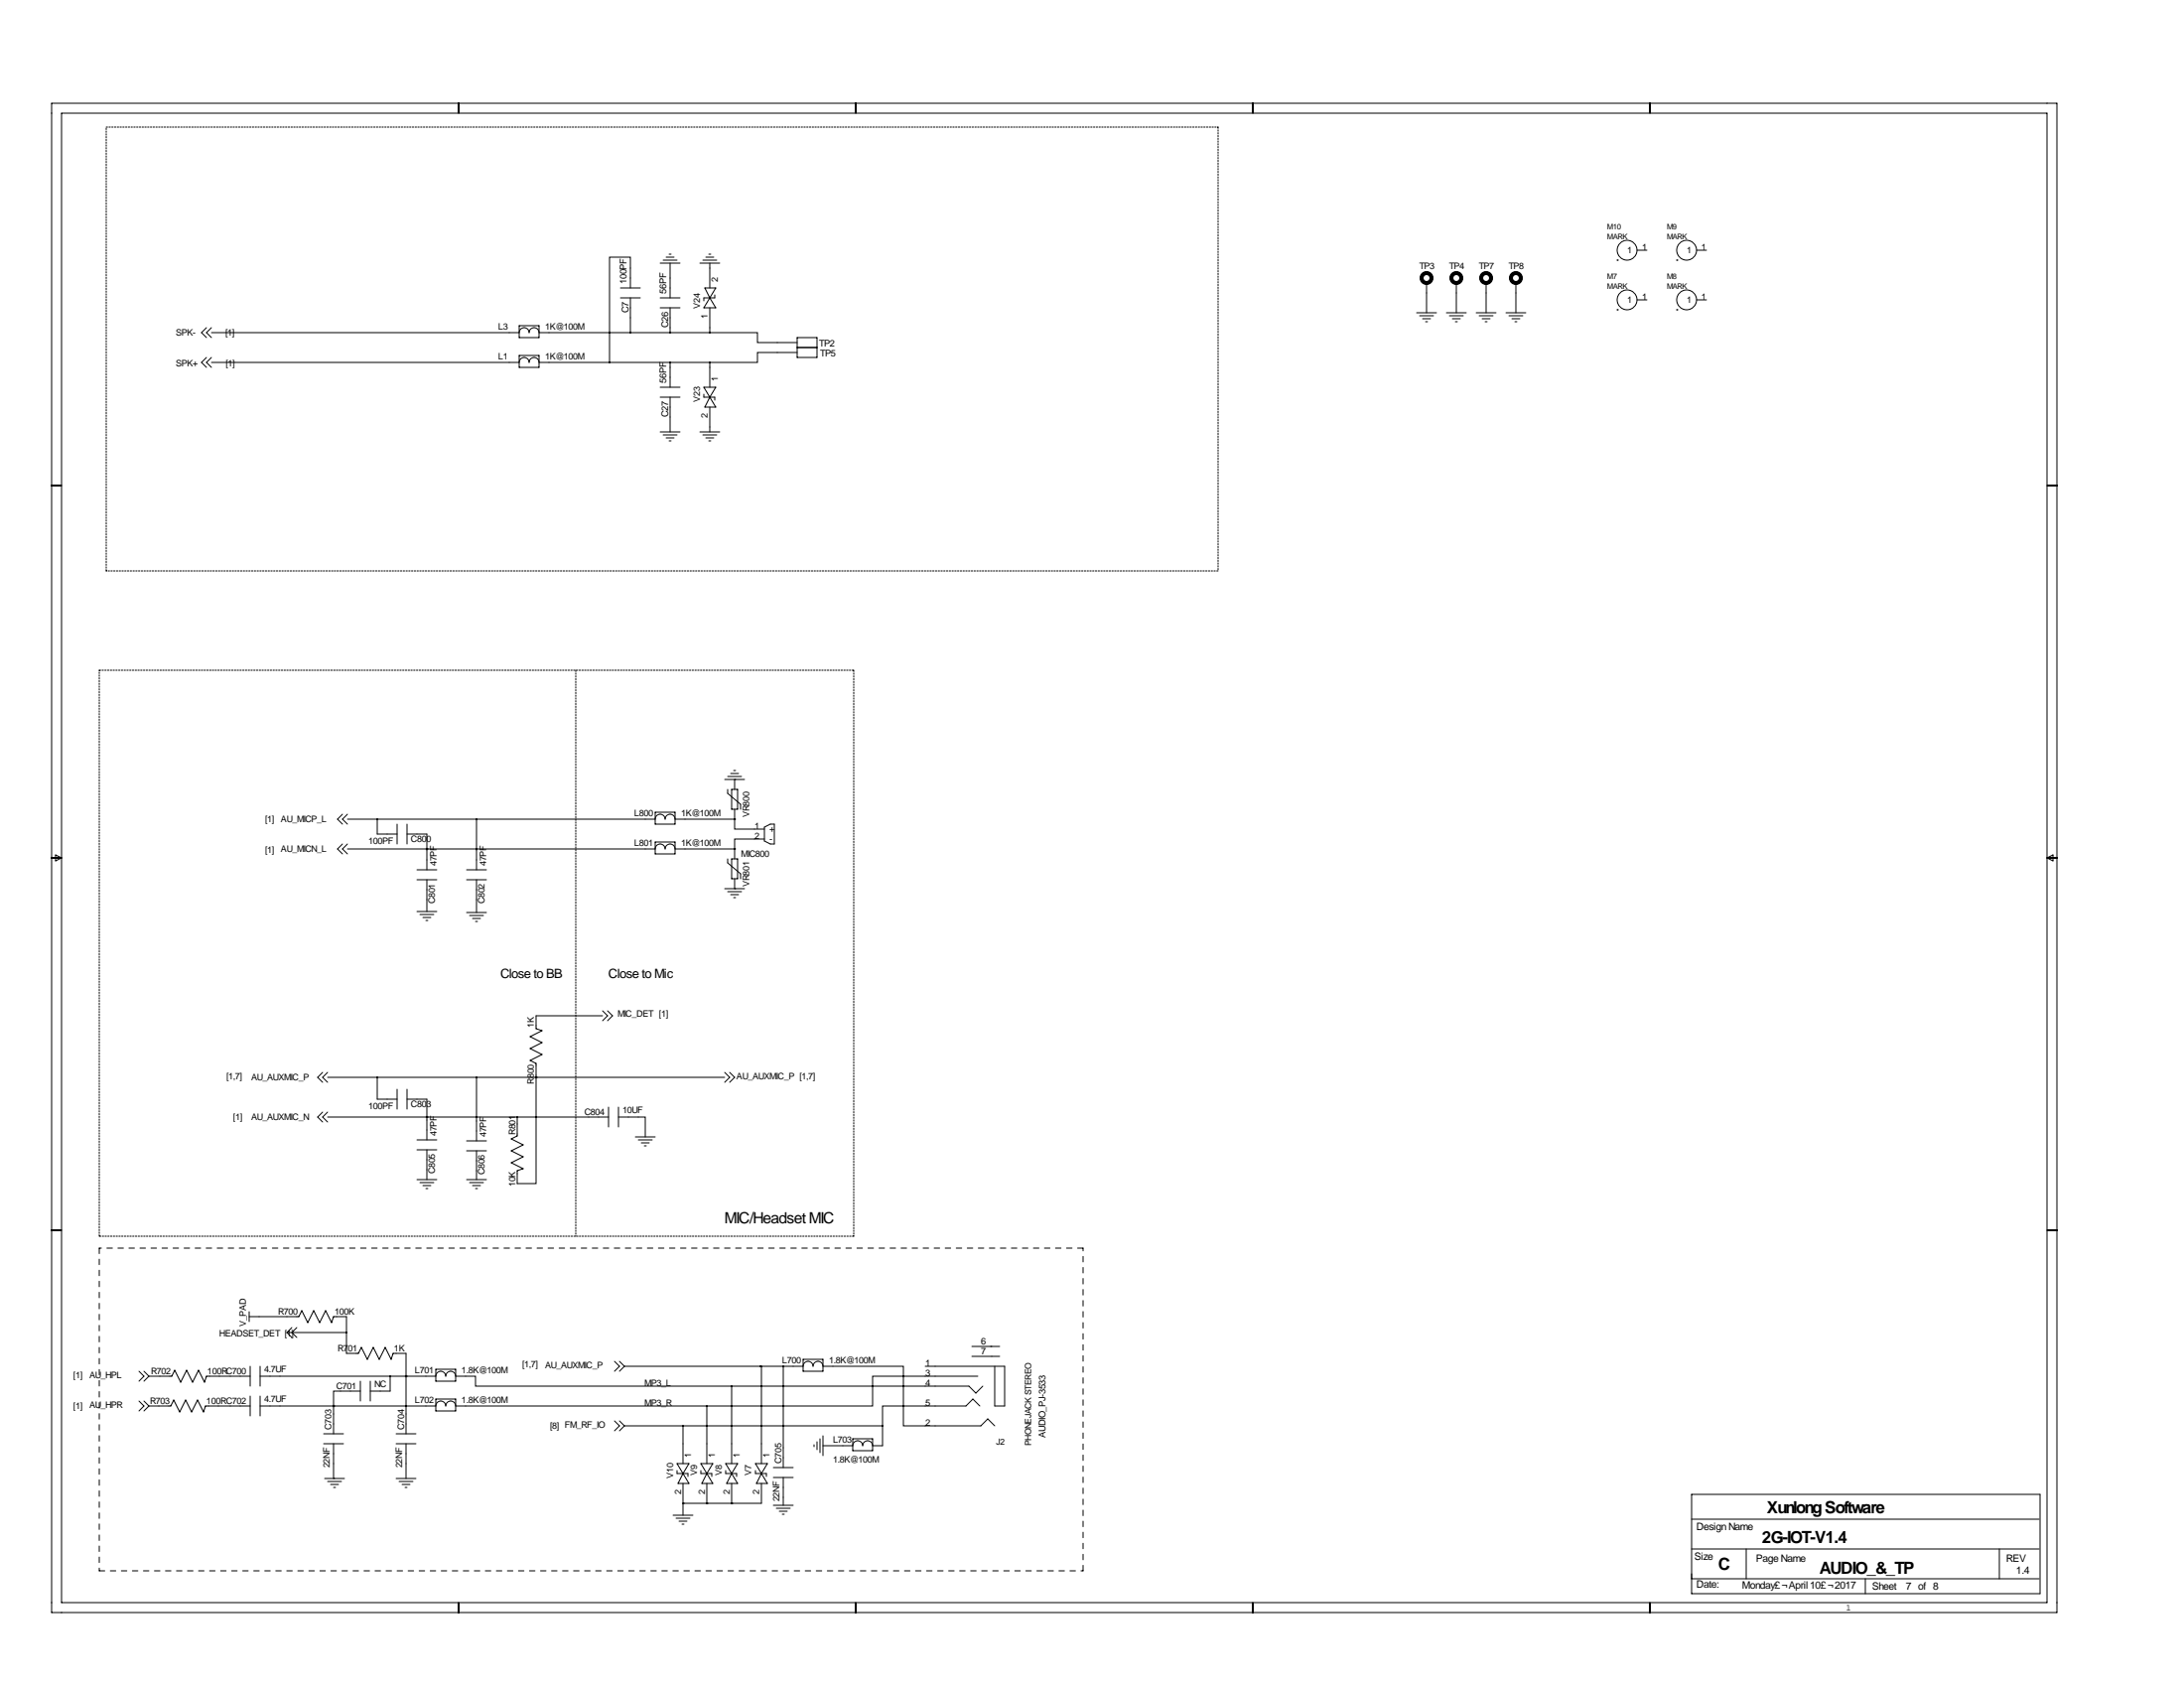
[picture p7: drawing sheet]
<svg xmlns="http://www.w3.org/2000/svg" width="559mm" height="432mm" viewBox="0 0 559 432" stroke-linecap="round" stroke-linejoin="round" font-family="sans-serif">
<path d="M27.2 32.5h284.5M311.7 32.5v113.5M27.2 146v-113.5M311.7 146h-284.5M25.4 171.4h193M147.3 171.4v144.8M218.4 171.4v144.8M25.4 316.2v-144.8M218.4 316.2h-193" fill="none" stroke="#000" stroke-width=".25" stroke-dasharray=".4 .4"/>
<path d="M25.4 319.3v82.5M277.1 319.3h-251.7M25.4 401.8h251.7M277.1 401.8v-82.5" fill="none" stroke="#000" stroke-width=".25" stroke-dasharray="1.4 1.4"/>
<g fill="none" stroke="#000" stroke-width=".25">
<path d="M13.2 26.4h513.1v386.1h-513.1zM15.7 29h508v381h-508zM117.3 26.4v2.6M218.9 26.4v2.6M320.5 26.4v2.6M422.1 26.4v2.6M158.7 76.2h5.1M158.7 73.7h5.1M161.3 76.2v8.9M161.3 73.7v-7.9h-5.3v26.9M168.9 78.7h5.1M168.9 76.2h5.1"/>
<path d="M168.9 67.3h5.1M169.7 66.5h3.5M170.4 65.8h2.1M171.2 65h.5M171.4 67.3v8.9M171.4 78.7v6.4M179.1 67.3h5M179.8 66.5h3.6M180.3 73.7l2.8 5h-3l3-5zM180.6 65.8h2M181.4 65h.5M181.6 67.3v6.4"/>
<path d="M181.6 78.7v6.4M182.9 75.4v.8h-2.8v.8M365 72.4v7.6M372.6 72.4v7.6M380.2 72.4v7.6M387.9 72.4v7.6M413.8 66.5h.1M413.8 79.2h.1M418.8 64h2.6M418.8 76.7h2.6M429 66.5h.1M429 79.2h.1"/>
<path d="M434.1 64h2.5M434.1 76.7h2.5M52.8 83.8l-1.2 1.3 1.2 1.3M52.8 91.4l-1.2 1.3 1.2 1.3M54.1 92.7h78.7a1.27 1.27 0 0 1 1.3-1.3 1.27 1.27 0 0 1 1.3 1.3 1.27 1.27 0 0 1 1.3-1.3 1.27 1.27 0 0 1 1.2 1.3h43.7M54.1 85.1h78.7a1.27 1.27 0 0 1 1.3-1.3 1.27 1.27 0 0 1 1.3 1.3 1.27 1.27 0 0 1 1.3-1.3 1.27 1.27 0 0 1 1.2 1.3h43.7M54.1 83.8l-1.3 1.3 1.3 1.3M54.1 91.4l-1.3 1.3 1.3 1.3M132.8 90.9h5.1v3.1h-5.1zM132.8 83.3h5.1v3.1h-5.1zM168.9 99.1h5.1M171.4 92.7v6.4"/>
<path d="M180.1 99.1h3l-2.8 5h2.8zM181.6 85.1h12.2v2.5h10.2M181.6 92.7v6.4M204 90.2h-10.2v2.5h-12.2M204 86.4h5v5h-5zM204 88.9h5M362.5 80h5M363.2 80.8h3.6M364 81.5h2M364.7 82.3h.6M370.1 80h5.1M370.8 80.8h3.6"/>
<path d="M371.6 81.5h2M372.4 82.3h.5M377.7 80h5.1M378.5 80.8h3.5M379.2 81.5h2.1M380 82.3h.5M385.3 80h5.1M386.1 80.8h3.5M386.8 81.5h2.1M387.6 82.3h.5M168.9 101.6h5.1M168.9 110.5h5.1"/>
<path d="M169.7 111.3h3.5M170.4 112h2.1M171.2 112.8h.5M171.4 101.6v8.9M179.1 110.5h5M179.8 111.3h3.6M180.1 100.8v.8h2.8v.8M180.6 112h2M181.4 112.8h.5M181.6 104.1v6.4M13.2 124.2h2.5M523.7 124.2h2.6"/>
<path d="M185.4 199.4h5.1M186.2 198.6h3.5M186.9 197.9h2.1M187.7 197.1h.5M188 199.4h.1M188 199.4v2.5M13.2 219.5h2.5M14.2 218.7l1.5 .8-1.5 .7zM87.6 208.3l-1.2 1.2 1.2 1.3M87.6 215.9l-1.2 1.3 1.2 1.2M88.9 217.2h78.7a1.27 1.27 0 0 1 1.3-1.3 1.27 1.27 0 0 1 1.3 1.3 1.27 1.27 0 0 1 1.3-1.3 1.27 1.27 0 0 1 1.2 1.3h15.3M88.9 209.5h78.7a1.27 1.27 0 0 1 1.3-1.2 1.27 1.27 0 0 1 1.3 1.2 1.27 1.27 0 0 1 1.2-1.2 1.27 1.27 0 0 1 1.3 1.2h15.3"/>
<path d="M88.9 208.3l-1.3 1.2 1.3 1.3M88.9 215.9l-1.3 1.3 1.3 1.2M96.5 209.5v3.9h5.1M101.6 210.8v5.1M104.1 213.4h5.1v9.1M104.1 210.8v5.1M109.2 217.2h.1M121.9 209.5v13M167.6 207.8h5.1v3h-5.1zM167.6 215.4h5.1v3h-5.1zM186.2 201.9v1l3.3 2.8v1.3M186.2 219.7v1l3.3 2.8v1.3"/>
<path d="M187.2 201.9h1.5v5.1h-1.5zM187.2 219.7h1.5v5.1h-1.5zM188 209.5v2.6h7.6M188 209.5h.1M188 217.2h.1M188 207v2.5M188 217.2v2.5M195.6 214.6h-7.6v2.6M195.6 211.6l1.5-.8h1v5.1h-1l-1.5-.8zM523.7 219.5h2.6M523.7 219.5l1.6-.8v1.5zM106.7 225h5.1"/>
<path d="M106.7 222.5h5.1M106.7 233.2h5.1M107.4 233.9h3.6M108.2 234.7h2M109 235.5h.5M109.2 225v8.2M119.4 225h5.1M119.4 222.5h5.1M119.4 233.4h5.1M120.1 234.2h3.6M120.9 234.9h2M121.7 235.7h.5"/>
<path d="M121.9 225v8.4M185.4 227.3h5.1M186.2 228.1h3.5M186.9 228.9h2.1M187.7 229.6h.5M188 227.3h.1M188 224.8v2.5M154.2 259.8h-17v3.3l1.5 .6-3.1 1.5 3.1 1.5-3.1 1.5 3.1 1.5-3.1 1.6 1.6 .7v3.6M154.2 258.6l1.2 1.2-1.2 1.3M155.4 258.6l1.3 1.2-1.3 1.3M82.5 274.3l-1.2 1.3 1.2 1.3M83.8 274.3l-1.3 1.3 1.3 1.3"/>
<path d="M83.8 275.6h101.6M96.5 275.6v5.6h5.1M101.6 278.6v5.1M104.1 278.6v5.1M121.9 275.6v16.2M137.2 275.6v27.2h-4.9v-3.3l1.6-.5-3.1-1.6 3.1-1.5-3.1-1.5 3.1-1.5-3.1-1.6 1.5-.7v-4.8M137.2 275.6h.1M185.4 274.3l1.3 1.3-1.3 1.3M186.7 274.3l1.3 1.3-1.3 1.3M82.5 284.5l-1.2 1.3 1.2 1.2M83.8 285.8h71.9M83.8 284.5l-1.3 1.3 1.3 1.2"/>
<path d="M104.1 281.2h5.1v10.4M106.7 294.1h5.1M106.7 291.6h5.1M109.2 285.8h.1M109.2 294.1v7.7M119.4 294.4h5.1M119.4 291.8h5.1M121.9 294.4v7.4M155.7 283.2v5.1M158.2 285.8h6.9v5M158.2 283.2v5.1M162.6 290.8h5"/>
<path d="M163.3 291.6h3.6M164.1 292.4h2M164.8 293.1h.6M13.2 314.7h2.5M106.7 301.8h5.1M107.4 302.5h3.6M108.2 303.3h2M109 304h.5M119.4 301.8h5.1M120.1 302.5h3.6M120.9 303.3h2M121.7 304h.5"/>
<path d="M523.7 314.7h2.6M63.8 336.8h12.7l.7-1.5 1.5 3 1.6-3 1.5 3 1.5-3 1.5 3 .5-1.5h3.3v9.4h3.1l.8-1.5 1.5 3 1.5-3 1.5 3 1.6-3 1.5 3 .5-1.5h3.3v20.6M63.8 335.5v2.6M74.7 339.6l-1.3 1.3M75.9 339.6l-1.2 1.3 1.2 1.2M35.6 350.8l1.2 1.2-1.2 1.3M35.6 358.4l1.2 1.3-1.2 1.2M36.8 350.8l1.3 1.2M36.8 358.4l1.3 1.3M38.1 352h5.8l.8-1.5 1.5 3.1 1.6-3.1 1.5 3.1 1.5-3.1 1.5 3.1 .5-1.6h11.2M38.1 359.7h5.6l.7-1.6 1.6 3.1 1.5-3.1 1.5 3.1 1.5-3.1 1.6 3.1 .5-1.5h11.4M38.1 352l-1.3 1.3"/>
<path d="M38.1 359.7l-1.3 1.2M64 349.5v5.1M64 357.1v5.1M66.5 359.7h45a1.27 1.27 0 0 1 1.3-1.3 1.27 1.27 0 0 1 1.2 1.3 1.27 1.27 0 0 1 1.3-1.3 1.27 1.27 0 0 1 1.3 1.3h64.2M66.5 352h45a1.27 1.27 0 0 1 1.3-1.2 1.27 1.27 0 0 1 1.2 1.2 1.27 1.27 0 0 1 1.3-1.2 1.27 1.27 0 0 1 1.3 1.2h5.1v2.6h65.5M66.5 349.5v5.1M66.5 357.1v5.1M73.4 340.9l1.3 1.2M73.4 340.9h15.2M85.3 359.7h.1M85.3 359.7v7.1M92.2 355.9h-6.9v3.8"/>
<path d="M92.2 353.3v5.1M94.7 353.3v5.1M99.8 352v3.9h-5.1M103.9 352h.1M111.5 357.9h5.1v3h-5.1zM111.5 350.3h5.1v3h-5.1zM157.2 348.2l1.3 1.3-1.3 1.3M158.5 348.2l1.3 1.3M159.8 349.5h45.7a1.27 1.27 0 0 1 1.3-1.3 1.27 1.27 0 0 1 1.2 1.3 1.27 1.27 0 0 1 1.3-1.3 1.27 1.27 0 0 1 1.3 1.3h20.5v15.2h19.9l1.7-1.7 1.8 1.7M159.8 349.5l-1.3 1.3M180.8 359.7v14.7M187.2 354.6v19.8"/>
<path d="M187.2 354.6h60.7l1.8 1.8 1.8-1.8M194.6 349.5h.2v24.9M200.4 349.5v25.9M205.5 347.7h5.1v3.1h-5.1zM236.7 349.5h20.3v10.2h-2.5v-10.2M248.7 347h7.1M248.7 344.4h7.1M250.2 352h-26.9v7.7h-42.5M250.7 359.7l-1.8-1.8-1.8 1.8h-21.3v5M82.8 366.8h5.1M82.8 369.3h5.1M83.1 378.2h5"/>
<path d="M83.8 379h3.6M84.6 379.7h2M85.3 369.3v8.9h.3M101.3 366.8h5.1M101.3 369.3h5.1M101.3 378.2h5.1M102.1 379h3.6M102.9 379.7h2M103.9 369.3v8.9M157.2 363.5l1.3 1.2-1.3 1.3M158.5 363.5l1.3 1.2M159.8 364.7h66"/>
<path d="M159.8 364.7l-1.3 1.3M173.2 374.4h3.1l-2.8 5.1h2.8zM173.2 376.2v.7h2.8v.8M174.8 364.7v9.7M174.8 379.5v8.1M179.3 374.4h3.1l-2.8 5.1h2.8zM179.3 376.2v.7h2.8v.8M180.8 379.5v5.1M185.7 374.4h3l-2.8 5.1h2.8zM185.7 376.2v.7h2.8v.8M187.2 379.5v5.1M193.3 374.4h3l-2.8 5.1h2.8z"/>
<path d="M193.3 376.2v.7h2.8v.8M194.8 379.5v5.1h-20M197.9 375.4h5M197.9 378h5M200.4 378v7.1M208.3 369.6v.5M209 368.8v2M209.8 368v3.6M210.6 367.3v5.1M218.2 368h5.1v3.1h-5.1zM225.8 364.7v5.1h-2.5a1.27 1.27 0 0 0-1.3-1.2 1.27 1.27 0 0 0-1.3 1.2 1.27 1.27 0 0 0-1.2-1.2 1.27 1.27 0 0 0-1.3 1.2h-7.6M85.3 380.5h.6"/>
<path d="M103.6 380.5h.5M172.2 387.6h5.1M173 388.4h3.5M173.7 389.1h2.1M174.5 389.9h.5M174.8 384.6h.1M180.8 384.6h.1M187.2 384.6h.1M197.9 385.1h5M198.6 385.8h3.6M199.4 386.6h2M200.2 387.3h.5"/>
<path d="M432.8 382.3h89.2v25.4h-89.2zM432.8 388.6h88.9M432.8 396.2h88.9M446.8 396.2v7.7M511.6 396.2v7.7M117.3 410v2.5M218.9 410v2.5M320.5 410v2.5M422.1 410v2.5M432.8 403.9h88.9M477.3 403.9v3.8"/>
<circle cx="416.3" cy="76.7" r="2.54"/>
<circle cx="416.3" cy="64" r="2.54"/>
<circle cx="431.5" cy="64" r="2.54"/>
<circle cx="431.5" cy="76.7" r="2.54"/>
</g>
<g fill="none" stroke="#000" stroke-width="1">
<circle cx="365" cy="71.1" r="1.27"/>
<circle cx="372.6" cy="71.1" r="1.27"/>
<circle cx="380.2" cy="71.1" r="1.27"/>
<circle cx="387.9" cy="71.1" r="1.27"/>
</g>
<path d="M187.9 209.6a.05 .05 0 0 0 .1 0 .05 .05 0 0 0-.1 0zM137.1 275.6a.05 .05 0 0 0 .1 0 .05 .05 0 0 0-.1 0zM187.9 217.2a.05 .05 0 0 0 .1 0 .05 .05 0 0 0-.1 0zM88.6 340.9a.05 .05 0 0 0 .1 0 .05 .05 0 0 0-.1 0zM137.1 275.6a.05 .05 0 0 0 .1 0 .05 .05 0 0 0-.1 0zM132.3 285.8a.05 .05 0 0 0 .1 0 .05 .05 0 0 0-.1 0zM85.3 359.7a.05 .05 0 0 0 .1 0 .05 .05 0 0 0-.1 0zM85.3 359.7a.05 .05 0 0 0 .1 0 .05 .05 0 0 0-.1 0zM194.5 349.5a.05 .05 0 0 0 .1 0 .05 .05 0 0 0-.1 0zM180.8 359.7a.05 .05 0 0 0 .1 0 .05 .05 0 0 0-.1 0zM174.7 364.7a.05 .05 0 0 0 .1 0 .05 .05 0 0 0-.1 0zM174.7 384.6a.05 .05 0 0 0 .1 0 .05 .05 0 0 0-.1 0zM180.8 384.6a.05 .05 0 0 0 .1 0 .05 .05 0 0 0-.1 0zM171.4 92.7a.05 .05 0 0 0 .1 0 .05 .05 0 0 0-.1 0zM171.4 85.1a.05 .05 0 0 0 .1 0 .05 .05 0 0 0-.1 0zM155.9 92.7a.05 .05 0 0 0 .1 0 .05 .05 0 0 0-.1 0z" fill="#000" stroke="#000" stroke-width=".51"/>
<g font-size="4.3">
<text x="452.1" y="387.1">Xunlong Software</text>
<text x="450.8" y="394.7">2G-IOT-V1.4</text>
<text x="439.7" y="401.6">C</text>
<text x="465.6" y="402.6">AUDIO_&amp;_TP</text>
</g>
<text font-size="4" x="185.4" y="312.9">MIC/Headset MIC</text>
<g font-size="3.3">
<text x="128" y="250.2">Close to BB</text>
<text x="155.7" y="250.2">Close to Mic</text>
</g>
<g font-size="2.6">
<text x="434.1" y="391.4">Design Name</text>
<text x="433.6" y="399">Size</text>
<text x="449.3" y="399.5">Page Name</text>
<text x="513.3" y="399.5">REV</text>
<text x="434.1" y="406.1">Date:</text>
<text x="445.8" y="406.4">Monday£¬April 10£¬2017</text>
<text x="479" y="406.7">Sheet</text>
<text x="487.6" y="406.7">7 of 8</text>
<text x="515.9" y="402.6">1.4</text>
</g>
<g font-size="2.4">
<text x="160.3" y="72.6" transform="rotate(-90 160.3 72.6)">100PF</text>
<text x="170.5" y="75.2" transform="rotate(-90 170.5 75.2)">56PF</text>
<text x="160.8" y="80.1" transform="rotate(-90 160.8 80.1)">C7</text>
<text x="170.9" y="83.8" transform="rotate(-90 170.9 83.8)">C26</text>
<text x="209.6" y="88.6">TP2</text>
<text x="209.9" y="91.2">TP5</text>
<text x="170.5" y="98" transform="rotate(-90 170.5 98)">56PF</text>
<text x="170.9" y="106.7" transform="rotate(-90 170.9 106.7)">C27</text>
<text x="251" y="346.5">7</text>
<text x="251" y="343.9">6</text>
<text x="236.8" y="349.5">1</text>
<text x="236.8" y="352">3</text>
<text x="236.8" y="354.6">4</text>
<text x="236.8" y="359.7">5</text>
<text x="236.8" y="364.7">2</text>
<text x="267.5" y="367.8" transform="rotate(-90 267.5 367.8)">AUDIO_PJ-3533</text>
</g>
<g font-size="2.3">
<text x="416.4" y="64.8">1</text>
<text x="420.1" y="64">1</text>
<text x="431.6" y="64.8">1</text>
<text x="435.4" y="64">1</text>
<text x="363.2" y="68.8">TP3</text>
<text x="370.8" y="68.8">TP4</text>
<text x="378.4" y="68.8">TP7</text>
<text x="386.1" y="68.8">TP8</text>
<text x="183.7" y="72.1" transform="rotate(-90 183.7 72.1)">2</text>
<text x="416.4" y="77.5">1</text>
<text x="420.1" y="76.7">1</text>
<text x="431.6" y="77.5">1</text>
<text x="435.4" y="76.7">1</text>
<text x="179.1" y="78.9" transform="rotate(-90 179.1 78.9)">V24</text>
<text x="181.1" y="81.5" transform="rotate(-90 181.1 81.5)">1</text>
<text x="45" y="85.9">SPK-</text>
<text x="57.7" y="85.9">[1]</text>
<text x="127.5" y="84.3">L3</text>
<text x="139.4" y="84.3">1K@100M</text>
<text x="45" y="93.7">SPK+</text>
<text x="57.8" y="93.7">[1]</text>
<text x="127.5" y="91.9">L1</text>
<text x="139.4" y="91.9">1K@100M</text>
<text x="183.7" y="97.5" transform="rotate(-90 183.7 97.5)">1</text>
<text x="179.1" y="102.7" transform="rotate(-90 179.1 102.7)">V23</text>
<text x="181.1" y="106.9" transform="rotate(-90 181.1 106.9)">2</text>
<text x="162.3" y="208.8">L800</text>
<text x="174.2" y="208.8">1K@100M</text>
<text x="191.8" y="209" transform="rotate(-90 191.8 209)">VR800</text>
<text x="67.8" y="210.3">[1]</text>
<text x="71.9" y="210.3">AU_MICP_L</text>
<text x="94.3" y="215.9">100PF</text>
<text x="105.2" y="215.4">C800</text>
<text x="193.1" y="212.1">1</text>
<text x="193.1" y="214.6">2</text>
<text x="196.8" y="212.9">+</text>
<text x="196.8" y="215.4">-</text>
<text x="67.8" y="218.2">[1]</text>
<text x="71.9" y="217.9">AU_MICN_L</text>
<text x="111.8" y="221.5" transform="rotate(-90 111.8 221.5)">47PF</text>
<text x="124.5" y="221.5" transform="rotate(-90 124.5 221.5)">47PF</text>
<text x="162.3" y="216.4">L801</text>
<text x="174.2" y="216.4">1K@100M</text>
<text x="189.6" y="219.2">MIC800</text>
<text x="191.8" y="226.8" transform="rotate(-90 191.8 226.8)">VR801</text>
<text x="111.3" y="231.2" transform="rotate(-90 111.3 231.2)">C801</text>
<text x="124" y="231.2" transform="rotate(-90 124 231.2)">C802</text>
<text x="136.7" y="262.9" transform="rotate(-90 136.7 262.9)">1K</text>
<text x="158" y="260.1">MIC_DET [1]</text>
<text x="57.9" y="276.1">[1,7]</text>
<text x="64.3" y="276.4">AU_AUXMIC_P</text>
<text x="136.7" y="277.3" transform="rotate(-90 136.7 277.3)">R800</text>
<text x="188.5" y="276.1">AU_AUXMIC_P [1,7]</text>
<text x="59.7" y="286.5">[1]</text>
<text x="64.3" y="286.5">AU_AUXMIC_N</text>
<text x="94.3" y="283.7">100PF</text>
<text x="105.2" y="283.2">C803</text>
<text x="149.5" y="285.2">C804</text>
<text x="159.3" y="284.7">10UF</text>
<text x="111.8" y="290.6" transform="rotate(-90 111.8 290.6)">47PF</text>
<text x="124.5" y="290.8" transform="rotate(-90 124.5 290.8)">47PF</text>
<text x="131.8" y="290.3" transform="rotate(-90 131.8 290.3)">R801</text>
<text x="111.3" y="300.3" transform="rotate(-90 111.3 300.3)">C805</text>
<text x="124" y="300.5" transform="rotate(-90 124 300.5)">C806</text>
<text x="131.8" y="303.5" transform="rotate(-90 131.8 303.5)">10K</text>
<text x="56.1" y="341.9">HEADSET_DET [1]</text>
<text x="63" y="339.3" transform="rotate(-90 63 339.3)">V_PAD</text>
<text x="71.2" y="336.3">R700</text>
<text x="85.6" y="336.3">100K</text>
<text x="86.4" y="345.7">R701</text>
<text x="100.8" y="345.7">1K</text>
<text x="18.8" y="352.6">[1]</text>
<text x="22.9" y="352.6">AU_HPL</text>
<text x="38.7" y="351.5">R702</text>
<text x="53.1" y="351.5">100RC700</text>
<text x="67.6" y="351">4.7UF</text>
<text x="106.2" y="351.3">L701</text>
<text x="118.1" y="351.3">1.8K@100M</text>
<text x="133.6" y="349.8">[1,7]</text>
<text x="139.4" y="350">AU_AUXMIC_P</text>
<text x="200.2" y="348.7">L700</text>
<text x="212.1" y="348.7">1.8K@100M</text>
<text x="38.4" y="359.2">R703</text>
<text x="52.8" y="359.2">100RC702</text>
<text x="67.6" y="358.7">4.7UF</text>
<text x="86" y="355.3">C701</text>
<text x="95.8" y="354.8">NC</text>
<text x="106.2" y="358.9">L702</text>
<text x="118.1" y="358.9">1.8K@100M</text>
<text x="164.8" y="359.7">MP3_R</text>
<text x="164.8" y="354.6">MP3_L</text>
<text x="18.8" y="360.4">[1]</text>
<text x="22.9" y="360.2">AU_HPR</text>
<text x="84.8" y="365.8" transform="rotate(-90 84.8 365.8)">C703</text>
<text x="103.4" y="365.8" transform="rotate(-90 103.4 365.8)">C704</text>
<text x="140.7" y="365.5">[8] FM_RF_IO</text>
<text x="213.1" y="369.1">L703</text>
<text x="84.3" y="375.5" transform="rotate(-90 84.3 375.5)">22NF</text>
<text x="102.9" y="375.5" transform="rotate(-90 102.9 375.5)">22NF</text>
<text x="176.8" y="372.9" transform="rotate(-90 176.8 372.9)">1</text>
<text x="178.3" y="377.5" transform="rotate(-90 178.3 377.5)">V9</text>
<text x="182.9" y="372.9" transform="rotate(-90 182.9 372.9)">1</text>
<text x="184.7" y="377.5" transform="rotate(-90 184.7 377.5)">V8</text>
<text x="189.2" y="372.9" transform="rotate(-90 189.2 372.9)">1</text>
<text x="192.3" y="377.5" transform="rotate(-90 192.3 377.5)">V7</text>
<text x="196.9" y="372.9" transform="rotate(-90 196.9 372.9)">1</text>
<text x="199.9" y="374.4" transform="rotate(-90 199.9 374.4)">C705</text>
<text x="213.1" y="374.1">1.8K@100M</text>
<text x="172.2" y="378.1" transform="rotate(-90 172.2 378.1)">V10</text>
<text x="174.2" y="382.2" transform="rotate(-90 174.2 382.2)">2</text>
<text x="180.3" y="382.2" transform="rotate(-90 180.3 382.2)">2</text>
<text x="186.7" y="382.2" transform="rotate(-90 186.7 382.2)">2</text>
<text x="194.3" y="382.2" transform="rotate(-90 194.3 382.2)">2</text>
<text x="199.4" y="384.1" transform="rotate(-90 199.4 384.1)">22NF</text>
<text x="472.3" y="411.9">1</text>
</g>
<g font-size="2.2">
<text x="254.9" y="369.5">J2</text>
<text x="263.9" y="369.8" transform="rotate(-90 263.9 369.8)">PHONEJACK STEREO</text>
</g>
<g font-size="2">
<text x="411.2" y="58.7">M10</text>
<text x="426.5" y="58.7">M9</text>
<text x="411.2" y="61.2">MARK</text>
<text x="426.5" y="61.2">MARK</text>
<text x="411.2" y="71.4">M7</text>
<text x="426.5" y="71.4">M8</text>
<text x="411.2" y="73.9">MARK</text>
<text x="426.5" y="73.9">MARK</text>
</g>
</svg>
